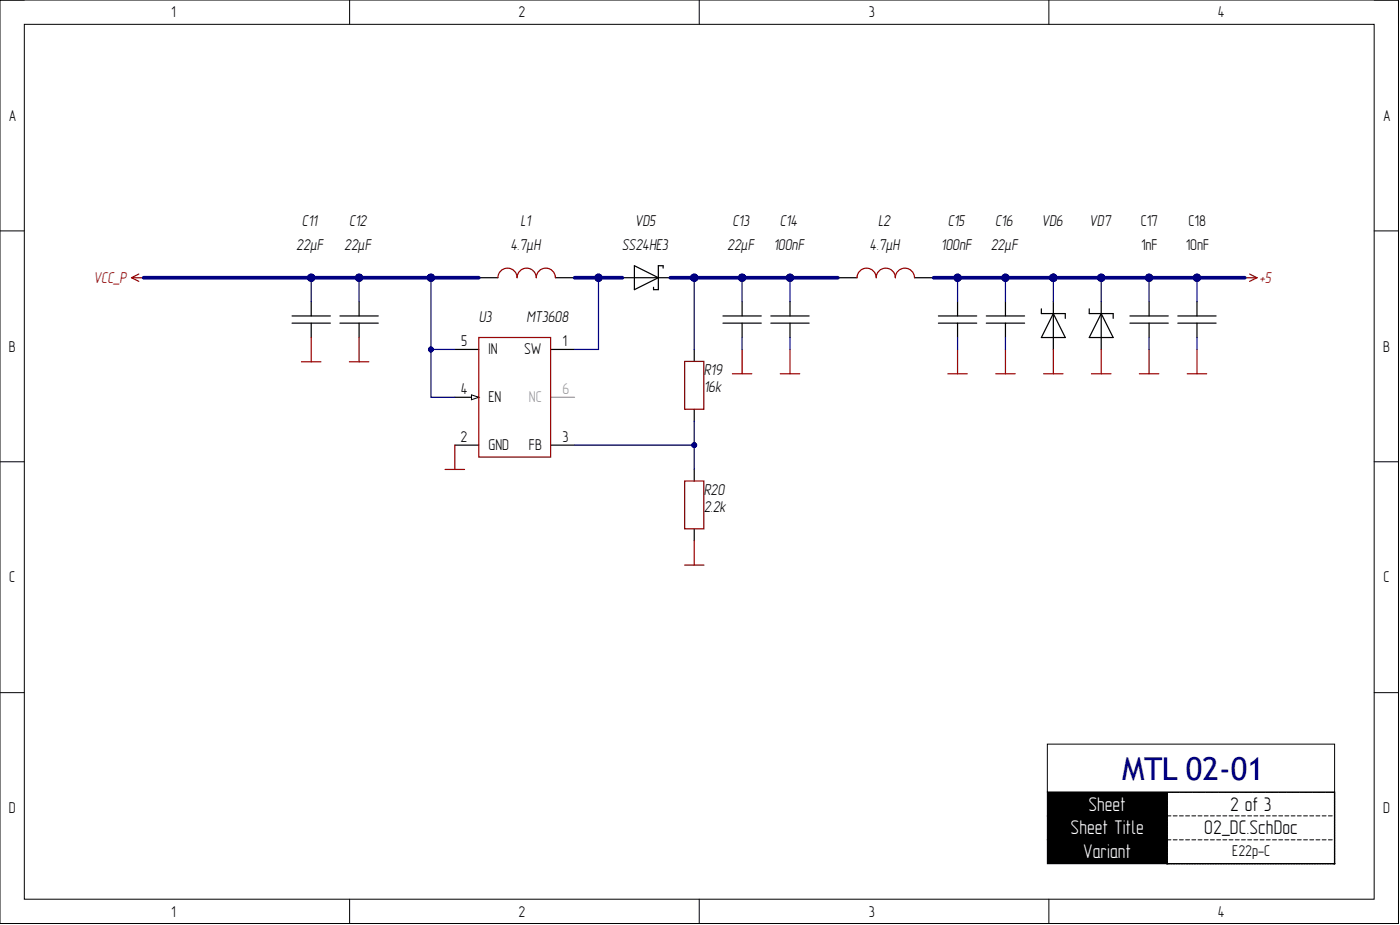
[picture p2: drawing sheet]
<svg xmlns="http://www.w3.org/2000/svg" width="292mm" height="193mm" viewBox="0 0 292 193" stroke-linecap="round" stroke-linejoin="round" font-family="sans-serif">
<g fill="none" stroke="#000" stroke-width=".21">
<path d="M0 0h291.8v192.7h-291.8zM0 0h5.1M5.1 5.1h281.6v182.5h-281.6zM72.9 0v5.1M145.9 0v5.1M218.8 0v5.1M286.7 0h5.1v5.1M0 48.2h5.1M286.7 48.2h5.1M0 96.3h5.1M286.7 96.3h5.1M0 144.5h5.1"/>
<path d="M286.7 144.5h5.1M72.9 187.6v5.1M145.9 187.6v5.1M218.8 187.6v5.1M291.8 187.6v5.1"/>
</g>
<g fill="none" stroke="#000" stroke-width=".25">
<path d="M99.9 57.9h4M115.9 57.9h4M129.9 57.9h10M132.4 55.4l5 2.5-5 2.5zM138.4 55.9v-.5h-1v5h-1v-.5M70.9 67.4h8M70.9 65.9h8M74.9 62.9v3M74.9 67.4v3M94.9 72.9h5M114.9 72.9h5M144.8 72.9v2.5"/>
<path d="M150.8 67.4h8M150.8 65.9h8M154.8 62.9v3M154.8 67.4v3M227.3 64.4v1h5v1M229.8 62.9v10M229.8 65.4l2.5 5h-5zM94.9 92.9h5M94.9 82.9h5M114.9 92.9h5M144.8 85.4v2.5M144.8 97.9v2.4"/>
<path d="M144.8 110.3v2.5"/>
</g>
<path d="M142.8 75.4h4v10h-4zM142.8 100.3h4v10h-4z" fill="none" stroke="#810000" stroke-width=".25"/>
<path d="M103.9 57.9a2 2 0 0 1 2-2 2 2 0 0 1 2 2 2 2 0 0 1 2-2 2 2 0 0 1 2 2 2 2 0 0 1 2-2 2 2 0 0 1 2 2M142.8 117.9h4.1M144.8 112.8v5.1" fill="none" stroke="#900" stroke-width=".25"/>
<path d="M114.9 82.9h5" fill="none" stroke="#9b9b9b" stroke-width=".25"/>
<path d="M98.4 82.4l1.5 .5-1.5 .5z" fill="#f8fcff"/>
<path d="M98.4 82.4l1.5 .5-1.5 .5z" fill="none" stroke="#000" stroke-width=".21"/>
<g fill="none" stroke="#900" stroke-width=".25">
<path d="M27.4 57.9h2.6M27.4 57.9l1.6 .8M29 57.2l-1.6 .7M178.8 57.9a2 2 0 0 1 2-2 2 2 0 0 1 2 2 2 2 0 0 1 2-2 2 2 0 0 1 2 2 2 2 0 0 1 2-2 2 2 0 0 1 2 2M259.7 57.9h2.6M260.7 57.2l1.6 .7M262.3 57.9l-1.6 .8M72.9 75.5h4.1M74.9 70.4v5.1M99.9 70.4h15v25h-15zM152.8 78h4.1M154.8 72.9v5.1"/>
<path d="M162.8 78h4.1M164.8 72.9v5.1M197.8 78h4M199.8 72.9v5.1M207.7 78h4.1M209.8 72.9v5.1M217.7 78h4.1M219.8 72.9v5.1M227.7 78h4.1M229.8 72.9v5.1M237.7 78h4.1M239.8 72.9v5.1"/>
<path d="M247.7 78h4.1M249.7 72.9v5.1M92.9 97.9h4M94.9 92.9v5"/>
</g>
<g fill="none" stroke="#000" stroke-width=".25">
<path d="M174.8 57.9h4M190.8 57.9h4M160.8 67.4h8M160.8 65.9h8M164.8 62.9v3M164.8 67.4v3M195.8 67.4h8M195.8 65.9h8M199.8 62.9v3M199.8 67.4v3M205.8 67.4h8M205.8 65.9h8"/>
<path d="M209.8 62.9v3M209.8 67.4v3M217.3 64.4v1h5v1M219.8 62.9v10M219.8 65.4l2.5 5h-5zM235.8 67.4h7.9M235.8 65.9h7.9M239.8 62.9v3M239.8 67.4v3M245.7 67.4h8M245.7 65.9h8M249.7 62.9v3"/>
<path d="M249.7 67.4v3"/>
</g>
<path d="M144.8 87.9v10" fill="none" stroke="#000081" stroke-width=".25"/>
<circle cx="144.8" cy="92.9" r=".51" fill="#000081"/>
<circle cx="144.8" cy="92.9" r=".51" fill="none" stroke="#000081" stroke-width=".21"/>
<path d="M119.9 57.9h10" fill="none" stroke="#000081" stroke-width=".76"/>
<circle cx="124.9" cy="57.9" r=".76" fill="#000081"/>
<circle cx="124.9" cy="57.9" r=".76" fill="none" stroke="#000081" stroke-width=".21"/>
<path d="M119.9 92.9h24.9" fill="none" stroke="#000081" stroke-width=".25"/>
<circle cx="144.8" cy="92.9" r=".51" fill="#000081"/>
<circle cx="144.8" cy="92.9" r=".51" fill="none" stroke="#000081" stroke-width=".21"/>
<path d="M154.8 57.9v5" fill="none" stroke="#000081" stroke-width=".25"/>
<circle cx="154.8" cy="57.9" r=".76" fill="#000081"/>
<circle cx="154.8" cy="57.9" r=".76" fill="none" stroke="#000081" stroke-width=".21"/>
<path d="M74.9 57.9v5" fill="none" stroke="#000081" stroke-width=".25"/>
<circle cx="74.9" cy="57.9" r=".76" fill="#000081"/>
<circle cx="74.9" cy="57.9" r=".76" fill="none" stroke="#000081" stroke-width=".21"/>
<path d="M139.9 57.9h34.9" fill="none" stroke="#000081" stroke-width=".76"/>
<circle cx="144.8" cy="57.9" r=".76" fill="#000081"/>
<circle cx="144.8" cy="57.9" r=".76" fill="none" stroke="#000081" stroke-width=".21"/>
<circle cx="154.8" cy="57.9" r=".76" fill="#000081"/>
<circle cx="154.8" cy="57.9" r=".76" fill="none" stroke="#000081" stroke-width=".21"/>
<circle cx="164.8" cy="57.9" r=".76" fill="#000081"/>
<circle cx="164.8" cy="57.9" r=".76" fill="none" stroke="#000081" stroke-width=".21"/>
<path d="M219.8 57.9h39.9" fill="none" stroke="#000081" stroke-width=".76"/>
<circle cx="219.8" cy="57.9" r=".76" fill="#000081"/>
<circle cx="219.8" cy="57.9" r=".76" fill="none" stroke="#000081" stroke-width=".21"/>
<circle cx="229.8" cy="57.9" r=".76" fill="#000081"/>
<circle cx="229.8" cy="57.9" r=".76" fill="none" stroke="#000081" stroke-width=".21"/>
<circle cx="239.7" cy="57.9" r=".76" fill="#000081"/>
<circle cx="239.7" cy="57.9" r=".76" fill="none" stroke="#000081" stroke-width=".21"/>
<circle cx="249.7" cy="57.9" r=".76" fill="#000081"/>
<circle cx="249.7" cy="57.9" r=".76" fill="none" stroke="#000081" stroke-width=".21"/>
<path d="M229.8 57.9v5" fill="none" stroke="#000081" stroke-width=".25"/>
<circle cx="229.8" cy="57.9" r=".76" fill="#000081"/>
<circle cx="229.8" cy="57.9" r=".76" fill="none" stroke="#000081" stroke-width=".21"/>
<path d="M219.8 57.9v5" fill="none" stroke="#000081" stroke-width=".25"/>
<circle cx="219.8" cy="57.9" r=".76" fill="#000081"/>
<circle cx="219.8" cy="57.9" r=".76" fill="none" stroke="#000081" stroke-width=".21"/>
<path d="M194.8 57.9h25" fill="none" stroke="#000081" stroke-width=".76"/>
<circle cx="199.8" cy="57.9" r=".76" fill="#000081"/>
<circle cx="199.8" cy="57.9" r=".76" fill="none" stroke="#000081" stroke-width=".21"/>
<circle cx="209.8" cy="57.9" r=".76" fill="#000081"/>
<circle cx="209.8" cy="57.9" r=".76" fill="none" stroke="#000081" stroke-width=".21"/>
<circle cx="219.8" cy="57.9" r=".76" fill="#000081"/>
<circle cx="219.8" cy="57.9" r=".76" fill="none" stroke="#000081" stroke-width=".21"/>
<path d="M89.9 57.9v15h5M154.8 70.4v2.5M209.8 70.4v2.5" fill="none" stroke="#000081" stroke-width=".25"/>
<circle cx="89.9" cy="72.9" r=".51" fill="#000081"/>
<circle cx="89.9" cy="72.9" r=".51" fill="none" stroke="#000081" stroke-width=".21"/>
<circle cx="89.9" cy="57.9" r=".76" fill="#000081"/>
<circle cx="89.9" cy="57.9" r=".76" fill="none" stroke="#000081" stroke-width=".21"/>
<path d="M124.9 57.9v15h-5" fill="none" stroke="#000081" stroke-width=".25"/>
<circle cx="124.9" cy="57.9" r=".76" fill="#000081"/>
<circle cx="124.9" cy="57.9" r=".76" fill="none" stroke="#000081" stroke-width=".21"/>
<path d="M144.8 57.9v15" fill="none" stroke="#000081" stroke-width=".25"/>
<circle cx="144.8" cy="57.9" r=".76" fill="#000081"/>
<circle cx="144.8" cy="57.9" r=".76" fill="none" stroke="#000081" stroke-width=".21"/>
<path d="M239.8 57.9v5" fill="none" stroke="#000081" stroke-width=".25"/>
<circle cx="239.7" cy="57.9" r=".76" fill="#000081"/>
<circle cx="239.7" cy="57.9" r=".76" fill="none" stroke="#000081" stroke-width=".21"/>
<path d="M249.7 57.9v5" fill="none" stroke="#000081" stroke-width=".25"/>
<circle cx="249.7" cy="57.9" r=".76" fill="#000081"/>
<circle cx="249.7" cy="57.9" r=".76" fill="none" stroke="#000081" stroke-width=".21"/>
<path d="M164.8 57.9v5M239.8 70.4v2.5M249.7 70.4v2.5" fill="none" stroke="#000081" stroke-width=".25"/>
<circle cx="164.8" cy="57.9" r=".76" fill="#000081"/>
<circle cx="164.8" cy="57.9" r=".76" fill="none" stroke="#000081" stroke-width=".21"/>
<path d="M209.8 57.9v5M164.8 70.4v2.5" fill="none" stroke="#000081" stroke-width=".25"/>
<circle cx="209.8" cy="57.9" r=".76" fill="#000081"/>
<circle cx="209.8" cy="57.9" r=".76" fill="none" stroke="#000081" stroke-width=".21"/>
<path d="M199.8 57.9v5" fill="none" stroke="#000081" stroke-width=".25"/>
<circle cx="199.8" cy="57.9" r=".76" fill="#000081"/>
<circle cx="199.8" cy="57.9" r=".76" fill="none" stroke="#000081" stroke-width=".21"/>
<path d="M199.8 70.4v2.5" fill="none" stroke="#000081" stroke-width=".25"/>
<path d="M30 57.9h69.9" fill="none" stroke="#000081" stroke-width=".76"/>
<circle cx="89.9" cy="57.9" r=".76" fill="#000081"/>
<circle cx="89.9" cy="57.9" r=".76" fill="none" stroke="#000081" stroke-width=".21"/>
<circle cx="74.9" cy="57.9" r=".76" fill="#000081"/>
<circle cx="74.9" cy="57.9" r=".76" fill="none" stroke="#000081" stroke-width=".21"/>
<circle cx="64.9" cy="57.9" r=".76" fill="#000081"/>
<circle cx="64.9" cy="57.9" r=".76" fill="none" stroke="#000081" stroke-width=".21"/>
<path d="M89.9 72.9v10h5" fill="none" stroke="#000081" stroke-width=".25"/>
<circle cx="89.9" cy="72.9" r=".51" fill="#000081"/>
<circle cx="89.9" cy="72.9" r=".51" fill="none" stroke="#000081" stroke-width=".21"/>
<path d="M60.9 67.4h8M60.9 65.9h8M64.9 62.9v3M64.9 67.4v3" fill="none" stroke="#000" stroke-width=".25"/>
<path d="M62.9 75.5h4.1M64.9 70.4v5.1" fill="none" stroke="#900" stroke-width=".25"/>
<path d="M64.9 57.9v5" fill="none" stroke="#000081" stroke-width=".25"/>
<circle cx="64.9" cy="57.9" r=".76" fill="#000081"/>
<circle cx="64.9" cy="57.9" r=".76" fill="none" stroke="#000081" stroke-width=".21"/>
<path d="M243.5 175.2h35v5h-35z" fill-rule="evenodd" fill="#fff"/>
<path d="M243.5 175.2h35v5h-35z" fill="none" stroke="#fff" stroke-width=".25"/>
<path d="M243.5 170.2h35v5h-35z" fill-rule="evenodd" fill="#fff"/>
<path d="M243.5 170.2h35v5h-35z" fill="none" stroke="#fff" stroke-width=".25"/>
<path d="M243.5 165.2h35v5h-35z" fill-rule="evenodd" fill="#fff"/>
<path d="M243.5 165.2h35v5h-35z" fill="none" stroke="#fff" stroke-width=".25"/>
<g fill="none" stroke="#000" stroke-width=".21">
<path d="M218.5 165.2h25v5h-25zM218.5 170.2h25v5h-25zM218.5 175.2h25v5h-25zM243.5 170.2h.8M243.5 175.2h.8M244.8 170.2h.8M244.8 175.2h.8M246.1 170.2h.8M246.1 175.2h.8M247.4 170.2h.8M247.4 175.2h.8M248.7 170.2h.8"/>
<path d="M248.7 175.2h.8M250 170.2h.8M250 175.2h.8M251.3 170.2h.8M251.3 175.2h.8M252.6 170.2h.8M252.6 175.2h.8M253.9 170.2h.8M253.9 175.2h.8M255.1 170.2h.9M255.1 175.2h.9M256.4 170.2h.8"/>
<path d="M256.4 175.2h.8M257.7 170.2h.8M257.7 175.2h.8M259 170.2h.8M259 175.2h.8M260.3 170.2h.8M260.3 175.2h.8M261.6 170.2h.8M261.6 175.2h.8M262.9 170.2h.8M262.9 175.2h.8M264.2 170.2h.8"/>
<path d="M264.2 175.2h.8M265.5 170.2h.8M265.5 175.2h.8M266.8 170.2h.8M266.8 175.2h.8M268.1 170.2h.8M268.1 175.2h.8M269.4 170.2h.8M269.4 175.2h.8M270.7 170.2h.8M270.7 175.2h.8M272 170.2h.8"/>
<path d="M272 175.2h.8M273.3 170.2h.8M273.3 175.2h.8M274.6 170.2h.8M274.6 175.2h.8M275.9 170.2h.8M275.9 175.2h.8M277.2 170.2h.8M277.2 175.2h.8"/>
</g>
<path d="M243.5 180.1v.1zM243.5 179.7v.3zM243.5 179.4v.2zM243.5 179.1v.2zM243.5 178.7v.3zM243.5 178.4v.2zM243.5 178v.3zM243.5 177.7v.2zM243.5 177.4v.2zM243.5 177v.3zM243.5 176.7v.2zM243.5 176.4v.2zM243.5 176v.3zM243.5 175.7v.2zM243.5 175.3v.3zM243.5 175v.2zM243.5 174.7v.2zM243.5 174.3v.3zM243.5 174v.2zM243.5 173.7v.2zM243.5 173.3v.3zM243.5 173v.2zM243.5 172.6v.3zM243.5 172.3v.2zM243.5 172v.2zM243.5 171.6v.3zM243.5 171.3v.2zM243.5 170.9v.3zM243.5 170.6v.2zM243.5 170.3v.2zM243.5 169.9v.3zM243.5 169.6v.2zM243.5 169.3v.2zM243.5 168.9v.3zM243.5 168.6v.2zM243.5 168.2v.3zM243.5 167.9v.2zM243.5 167.6v.2zM243.5 167.2v.3zM243.5 166.9v.2zM243.5 166.6v.2zM243.5 166.2v.3zM243.5 165.9v.2zM243.5 165.5v.3zM243.5 165.2v.2zM243.6 165.2h.3zM244 165.2h.2zM244.3 165.2h.2zM244.6 165.2h.3zM245 165.2h.2zM245.3 165.2h.3zM245.6 165.2h.3zM246 165.2h.2zM246.3 165.2h.3zM246.7 165.2h.2zM247 165.2h.2zM247.3 165.2h.3zM247.7 165.2h.2zM248 165.2h.3zM248.4 165.2h.2zM248.7 165.2h.2zM249 165.2h.3zM249.4 165.2h.2zM249.7 165.2h.3zM250 165.2h.3zM250.4 165.2h.2zM250.7 165.2h.3zM251.1 165.2h.2zM251.4 165.2h.2zM251.7 165.2h.3zM252.1 165.2h.2zM252.4 165.2h.3zM252.8 165.2h.2zM253.1 165.2h.2zM253.4 165.2h.3zM253.8 165.2h.2zM254.1 165.2h.3zM254.4 165.2h.3zM254.8 165.2h.2zM255.1 165.2h.3zM255.5 165.2h.2zM255.8 165.2h.2zM256.1 165.2h.3zM256.5 165.2h.2zM256.8 165.2h.3zM257.2 165.2h.2zM257.5 165.2h.2zM257.8 165.2h.3zM258.2 165.2h.2zM258.5 165.2h.2zM258.8 165.2h.3zM259.2 165.2h.2zM259.5 165.2h.3zM259.9 165.2h.2zM260.2 165.2h.2zM260.5 165.2h.3zM260.9 165.2h.2zM261.2 165.2h.3zM261.5 165.2h.3zM261.9 165.2h.2zM262.2 165.2h.3zM262.6 165.2h.2zM262.9 165.2h.2zM263.2 165.2h.3zM263.6 165.2h.2zM263.9 165.2h.3zM264.3 165.2h.2zM264.6 165.2h.2zM264.9 165.2h.3zM265.3 165.2h.2zM265.6 165.2h.3zM265.9 165.2h.3zM266.3 165.2h.2zM266.6 165.2h.3zM267 165.2h.2zM267.3 165.2h.2zM267.6 165.2h.3zM268 165.2h.2zM268.3 165.2h.3zM268.7 165.2h.2zM269 165.2h.2zM269.3 165.2h.3zM269.7 165.2h.2zM270 165.2h.3zM270.3 165.2h.3zM270.7 165.2h.2zM271 165.2h.3zM271.4 165.2h.2zM271.7 165.2h.2zM272 165.2h.3zM272.4 165.2h.2zM272.7 165.2h.3zM273.1 165.2h.2zM273.4 165.2h.2zM273.7 165.2h.3zM274.1 165.2h.2zM274.4 165.2h.2zM274.7 165.2h.3zM275.1 165.2h.2zM275.4 165.2h.3zM275.8 165.2h.2zM276.1 165.2h.2zM276.4 165.2h.3zM276.8 165.2h.2zM277.1 165.2h.3zM277.4 165.2h.3zM277.8 165.2h.2zM278.1 165.2h.3zM278.4 165.2l.1 .3zM278.4 165.6l.1 .2zM278.4 165.9l.1 .2zM278.4 166.2l.1 .3zM278.4 166.6l.1 .2zM278.4 166.9l.1 .3zM278.4 167.3l.1 .2zM278.4 167.6l.1 .2zM278.4 167.9l.1 .3zM278.4 168.3l.1 .2zM278.4 168.6l.1 .3zM278.4 168.9l.1 .3zM278.4 169.3l.1 .2zM278.4 169.6l.1 .3zM278.4 170l.1 .2zM278.4 170.3l.1 .2zM278.4 170.6l.1 .3zM278.4 171l.1 .2zM278.4 171.3l.1 .3zM278.4 171.6l.1 .3zM278.4 172l.1 .2zM278.4 172.3l.1 .3zM278.4 172.7l.1 .2zM278.4 173l.1 .2zM278.4 173.3l.1 .3zM278.4 173.7l.1 .2zM278.4 174l.1 .3zM278.4 174.4l.1 .2zM278.4 174.7l.1 .2zM278.4 175l.1 .3zM278.4 175.4l.1 .2zM278.4 175.7l.1 .3zM278.4 176l.1 .3zM278.4 176.4l.1 .2zM278.4 176.7l.1 .3zM278.4 177.1l.1 .2zM278.4 177.4l.1 .2zM278.4 177.7l.1 .3zM278.4 178.1l.1 .2zM278.4 178.4l.1 .3zM278.4 178.7l.1 .3zM278.4 179.1l.1 .2zM278.4 179.4l.1 .3zM278.4 179.8l.1 .2zM278.3 180.2l.2-.1v.1zM278 180.2h.2zM277.6 180.2h.3zM277.3 180.2h.2zM277 180.2h.2zM276.6 180.2h.3zM276.3 180.2h.2zM276 180.2h.2zM275.6 180.2h.3zM275.3 180.2h.2zM274.9 180.2h.3zM274.6 180.2h.2zM274.3 180.2h.2zM273.9 180.2h.3zM273.6 180.2h.2zM273.2 180.2h.3zM272.9 180.2h.2zM272.6 180.2h.2zM272.2 180.2h.3zM271.9 180.2h.2zM271.5 180.2h.3zM271.2 180.2h.3zM270.9 180.2h.2zM270.5 180.2h.3zM270.2 180.2h.2zM269.9 180.2h.2zM269.5 180.2h.3zM269.2 180.2h.2zM268.8 180.2h.3zM268.5 180.2h.2zM268.2 180.2h.2zM267.8 180.2h.3zM267.5 180.2h.2zM267.2 180.2h.2zM266.8 180.2h.3zM266.5 180.2h.2zM266.1 180.2h.3zM265.8 180.2h.2zM265.5 180.2h.2zM265.1 180.2h.3zM264.8 180.2h.2zM264.4 180.2h.3zM264.1 180.2h.3zM263.8 180.2h.2zM263.4 180.2h.3zM263.1 180.2h.2zM262.8 180.2h.2zM262.4 180.2h.3zM262.1 180.2h.2zM261.7 180.2h.3zM261.4 180.2h.2zM261.1 180.2h.2zM260.7 180.2h.3zM260.4 180.2h.2zM260 180.2h.3zM259.7 180.2h.3zM259.4 180.2h.2zM259 180.2h.3zM258.7 180.2h.2zM258.4 180.2h.2zM258 180.2h.3zM257.7 180.2h.2zM257.3 180.2h.3zM257 180.2h.2zM256.7 180.2h.2zM256.3 180.2h.3zM256 180.2h.2zM255.6 180.2h.3zM255.3 180.2h.3zM255 180.2h.2zM254.6 180.2h.3zM254.3 180.2h.2zM254 180.2h.2zM253.6 180.2h.3zM253.3 180.2h.2zM252.9 180.2h.3zM252.6 180.2h.2zM252.3 180.2h.2zM251.9 180.2h.3zM251.6 180.2h.2zM251.3 180.2h.2zM250.9 180.2h.3zM250.6 180.2h.2zM250.2 180.2h.3zM249.9 180.2h.2zM249.6 180.2h.2zM249.2 180.2h.3zM248.9 180.2h.2zM248.5 180.2h.3zM248.2 180.2h.3zM247.9 180.2h.2zM247.5 180.2h.3zM247.2 180.2h.2zM246.9 180.2h.2zM246.5 180.2h.3zM246.2 180.2h.2zM245.8 180.2h.3zM245.5 180.2h.2zM245.2 180.2h.2zM244.8 180.2h.3zM244.5 180.2h.2zM244.2 180.2h.2zM243.8 180.2h.3zM243.5 180.2h.2z" fill="#000" stroke="#000" stroke-width=".21"/>
<g fill="#000">
<path d="M218.5 165.2h25v5h-25z" fill-rule="evenodd"/>
<path d="M218.5 170.2h25v5h-25z" fill-rule="evenodd"/>
<path d="M218.5 175.2h25v5h-25z" fill-rule="evenodd"/>
</g>
<path d="M218.5 155.2h60v10h-60z" fill-rule="evenodd" fill="#fff"/>
<path d="M218.5 155.2h60v10h-60z" fill="none" stroke="#000" stroke-width=".21"/>
<text font-size="6.6" fill="#000081" x="234.1" y="162.7">MTL 02-01</text>
<g font-size="3.6" fill="#fff">
<text x="227.1" y="169.1">Sheet</text>
<text x="223.4" y="174.1">Sheet Title</text>
<text x="226" y="179.1">Variant</text>
</g>
<g font-size="3.6">
<text x="256.7" y="169.1">2 of 3</text>
<text x="251.3" y="174.1">02_DC.SchDoc</text>
</g>
<g font-size="2.9">
<text x="35.7" y="3.6">1</text>
<text x="108.2" y="3.6">2</text>
<text x="181.2" y="3.6">3</text>
<text x="254.1" y="3.6">4</text>
<text x="1.9" y="25.2">A</text>
<text x="288.6" y="25.2">A</text>
<text x="63" y="47.2">C11</text>
<text x="72.8" y="47.2">C12</text>
<text x="108.6" y="47.2">L1</text>
<text x="132.4" y="47.2">VD5</text>
<text x="152.8" y="47.2">C13</text>
<text x="162.7" y="47.2">C14</text>
<text x="183.2" y="47.2">L2</text>
<text x="197.7" y="47.2">C15</text>
<text x="207.6" y="47.2">C16</text>
<text x="217.3" y="47.2">VD6</text>
<text x="227.3" y="47.2">VD7</text>
<text x="238" y="47.2">C17</text>
<text x="248" y="47.2">C18</text>
<text x="61.8" y="52.2">22µF</text>
<text x="71.8" y="52.2">22µF</text>
<text x="106.5" y="52.2">4.7µH</text>
<text x="129.7" y="52.2">SS24HE3</text>
<text x="151.7" y="52.2">22µF</text>
<text x="161.4" y="52.2">100nF</text>
<text x="181.4" y="52.2">4.7µH</text>
<text x="196.3" y="52.2">100nF</text>
<text x="206.7" y="52.2">22µF</text>
<text x="238.1" y="52.2">1nF</text>
<text x="247.4" y="52.2">10nF</text>
<text x="99.9" y="67.2">U3</text>
<text x="109.9" y="67.2">MT3608</text>
<text x="1.9" y="73.4">B</text>
<text x="96.2" y="72.2">5</text>
<text x="101.9" y="73.9">IN</text>
<text x="109.4" y="73.9">SW</text>
<text x="117.4" y="72.2">1</text>
<text x="288.6" y="73.4">B</text>
<text x="96.2" y="82.1">4</text>
<text x="101.9" y="83.9">EN</text>
<text x="146.8" y="81.8">16k</text>
<text x="146.8" y="78.3">R19</text>
<text x="96.1" y="92.1">2</text>
<text x="101.9" y="93.9">GND</text>
<text x="110.4" y="93.9">FB</text>
<text x="117.4" y="92.1">3</text>
<text x="146.8" y="106.7">2.2k</text>
<text x="146.8" y="103.2">R20</text>
<text x="1.9" y="121.5">C</text>
<text x="288.7" y="121.5">C</text>
<text x="1.9" y="169.7">D</text>
<text x="288.6" y="169.7">D</text>
<text x="257.1" y="178.5">E22p-C</text>
<text x="35.7" y="191.2">1</text>
<text x="108.2" y="191.2">2</text>
<text x="181.2" y="191.2">3</text>
<text x="254.1" y="191.2">4</text>
</g>
<g font-size="2.9" fill="#900">
<text x="19.5" y="59">VCC_P</text>
<text x="262.8" y="59">+5</text>
</g>
<g font-size="2.9" fill="#9b9b9b">
<text x="110.4" y="83.9">NC</text>
<text x="117.4" y="82.1">6</text>
</g>
</svg>
